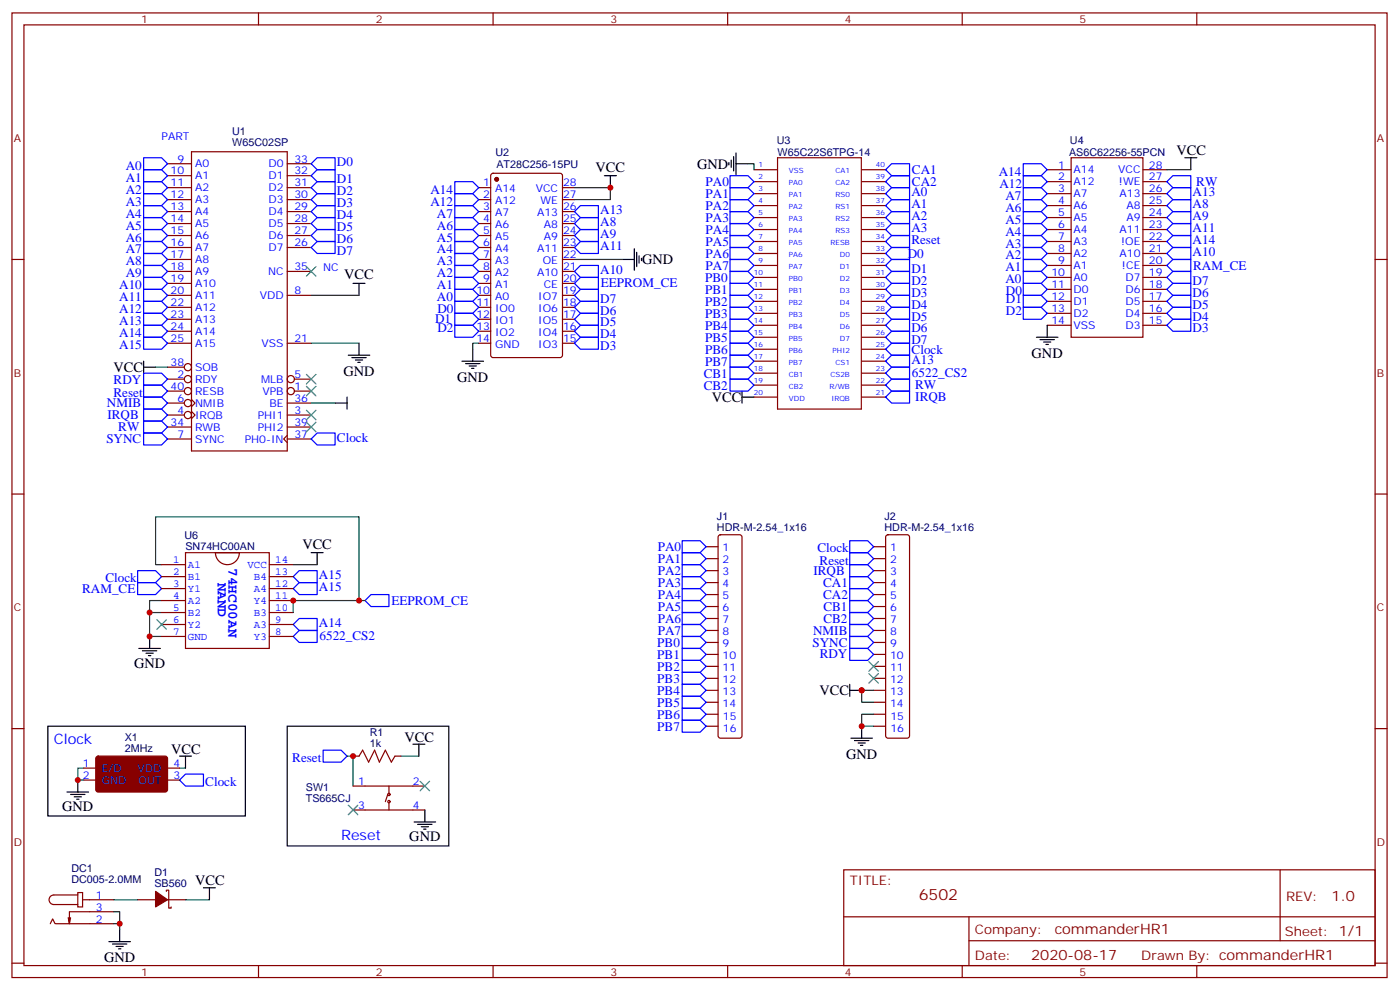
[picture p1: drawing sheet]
<svg xmlns="http://www.w3.org/2000/svg" width="413mm" height="292mm" viewBox="0 0 413 292" stroke-linecap="round" stroke-linejoin="round" font-family="sans-serif">
<g fill="none" stroke="#870000" stroke-width=".35">
<path d="M3.5 3.8h405.4v284.3h-405.4zM7.1 7.3h398.2v277.3h-398.2zM76.2 3.8v3.5M145.3 3.8v3.5M214.5 3.8v3.5M283.6 3.8v3.5M352.8 3.8v3.5M49.4 48.3h7M49.4 51.8h7M49.4 55.3h7M49.4 58.8h7M56.4 44.7h28.3v88.2h-28.3z"/>
<path d="M84.7 48.3h7M84.7 51.8h7M84.7 55.3h7M84.7 58.8h7M141.1 55.3h3.5M141.1 58.8h3.5M144.9 51.3l.4-.2h19.8l.7 .4v53.2l-.5 .7h-20l-.6-.5-.1-53.1zM165.8 55.3h3.5M165.8 58.8h3.5M222.2 50h7M222.2 53.6h7M222.2 57.1h7"/>
<path d="M229.2 46.5h24.7v74.1h-24.7zM254.1 50h7M254.1 53.6h7M254.1 57.1h7M308.7 50h7M308.7 53.6h7M308.7 57.1h7M315.7 46.5h21.2v52.9h-21.2zM336.9 50h7.1M336.9 53.6h7.1M336.9 57.1h7.1M3.5 76.5h3.6"/>
<path d="M49.4 76.5h7M49.4 62.4h7M49.4 65.9h7M49.4 69.4h7M49.4 73h7M84.7 62.4h7M84.7 65.9h7M84.7 69.4h7M84.7 73h7M141.1 76.5h3.5M141.1 62.4h3.5M141.1 65.9h3.5"/>
<path d="M141.1 69.4h3.5M141.1 73h3.5M165.8 76.5h3.5M165.8 62.4h3.5M165.8 65.9h3.5M165.8 69.4h3.5M165.8 73h3.5M222.2 60.6h7M222.2 64.1h7M222.2 67.7h7M222.2 71.2h7M222.2 74.7h7"/>
<path d="M222.2 78.2h7M254.1 60.6h7M254.1 64.1h7M254.1 67.7h7M254.1 71.2h7M254.1 74.7h7M254.1 78.2h7M308.7 60.6h7M308.7 64.1h7M308.7 67.7h7M308.7 71.2h7M308.7 74.7h7"/>
<path d="M308.7 78.2h7M336.9 60.6h7.1M336.9 64.1h7.1M336.9 67.7h7.1M336.9 71.2h7.1M336.9 74.7h7.1M336.9 78.2h7.1M405.3 76.5h3.6M49.4 80h7M49.4 83.5h7M49.4 87.1h7M49.4 90.6h7"/>
<path d="M49.4 94.1h7M49.4 97.6h7M84.7 80h7M84.7 87.1h7M141.1 80h3.5M141.1 83.5h3.5M141.1 87.1h3.5M141.1 90.6h3.5M141.1 94.1h3.5M141.1 97.6h3.5M165.8 80h3.5M165.8 83.5h3.5"/>
<path d="M165.8 87.1h3.5M165.8 90.6h3.5M165.8 94.1h3.5M165.8 97.6h3.5M222.2 81.8h7M222.2 85.3h7M222.2 88.8h7M222.2 92.4h7M222.2 95.9h7M222.2 99.4h7M254.1 81.8h7M254.1 85.3h7"/>
<path d="M254.1 88.8h7M254.1 92.4h7M254.1 95.9h7M254.1 99.4h7M308.7 81.8h7M308.7 85.3h7M308.7 88.8h7M308.7 92.4h7M308.7 95.9h7M336.9 81.8h7.1M336.9 85.3h7.1M336.9 88.8h7.1"/>
<path d="M336.9 92.4h7.1M336.9 95.9h7.1M49.4 101.2h7M49.4 118.8h4.9M49.4 111.8h4.9M49.4 108.2h4.9M49.4 115.3h4.9M56.4 117.8l1.1 1-1.1 1.1M84.7 101.2h7M84.7 118.8h7M86.8 111.8h4.9M86.8 115.3h4.9"/>
<path d="M141.1 101.2h3.5M165.8 101.2h3.5M222.2 102.9h7M222.2 106.5h7M222.2 110h7M222.2 113.5h7M222.2 117.1h7M254.1 102.9h7M254.1 106.5h7M254.1 110h7M254.1 113.5h7M254.1 117.1h7"/>
<path d="M49.4 122.3h4.9M49.4 129.4h7M49.4 125.9h7M56.4 121.3l1.1 1-1.1 1.1M84.7 128.3l-1.1 1.1 1.1 1.1M84.7 122.3h7M84.7 129.4h7M84.7 125.9h7M3.5 145.6h3.6M211.9 157.8l.5-.2h5.6l.5 .2 .2 .5v58.6l-.2 .5-.5 .2h-5.6l-.5-.2-.2-.5v-58.6zM261.3 157.8l.5-.2h5.6l.5 .2 .2 .5v58.6l-.2 .5-.5 .2h-5.6l-.5-.2-.2-.5v-58.6zM405.3 145.6h3.6"/>
<path d="M47.6 166.4h7.1M47.6 170h7.1M47.6 173.5h7.1M47.6 177h7.1M54.7 162.9h24.7v28.2h-24.7zM63.5 162.9h7.1a3.5 3.5 0 0 1-3.6 3.5 3.5 3.5 0 0 1-3.5-3.5zM79.4 166.4h7M79.4 170h7M79.4 173.5h7M79.4 177h7M208.1 161.1h3.6M208.1 164.7h3.6"/>
<path d="M208.1 168.2h3.6M208.1 171.7h3.6M208.1 175.3h3.6M208.1 178.8h3.6M257.5 161.1h3.6M257.5 164.7h3.6M257.5 168.2h3.6M257.5 171.7h3.6M257.5 175.3h3.6M257.5 178.8h3.6M47.6 180.6h7.1M47.6 184.1h7.1"/>
<path d="M47.6 187.6h7.1M79.4 180.6h7M79.4 184.1h7M79.4 187.6h7M208.1 182.3h3.6M208.1 185.8h3.6M208.1 189.4h3.6M208.1 192.9h3.6M208.1 196.4h3.6M208.1 200h3.6M257.5 182.3h3.6M257.5 185.8h3.6"/>
<path d="M257.5 189.4h3.6M257.5 192.9h3.6M257.5 196.4h3.6M257.5 200h3.6M3.5 214.8h3.6M208.1 203.5h3.6M208.1 207h3.6M208.1 210.5h3.6M208.1 214.1h3.6M257.5 203.5h3.6M257.5 207h3.6M257.5 210.5h3.6"/>
<path d="M257.5 214.1h3.6M405.3 214.8h3.6M24.7 226.4h3.5M24.7 229.9h3.5M49.4 226.4h3.5M49.4 229.9h3.5M104.1 231.7h21.1M104.1 238.8h21.1M104.1 222.9h1.7l1.1-1.8 1.8 3.5 1.7-3.5 1.4 3.5 1.8-3.5 1.8 3.5 1-1.7h1.8M114.3 234.2l-.7 2.1M114.7 236.6v2.2M114.7 231.7v2.1"/>
<path d="M248.7 256.4h156.6v28.2h-156.6zM377.3 256.4v20.9M14.8 272.3l.7-1.4 .7 1.4h17.3M20.8 270.5l-.3 1.8M22.9 263.1h1.4v4.2h-1.4zM22.9 263.8h-7a1.41 1.41 0 0 0-1.4 1.4 1.41 1.41 0 0 0 1.4 1.4h7M24.3 265.2h9.2M33.5 268.7h-13v3.6l-.4-1.8M40.6 265.2h5.3M49 262.7v-.3h.7v5.3h.7v-.4M49.4 265.2h5.3M248.7 270.2h156.5"/>
<path d="M285.6 277.3h119.6M285.6 270.2v14.2M3.5 283.9h3.6M76.2 284.6v3.5M145.3 284.6v3.5M214.5 284.6v3.5M283.6 284.6v3.5M352.8 284.6v3.5M405.3 283.9h3.6"/>
<circle cx="55.4" cy="111.8" r="1.06"/>
<circle cx="55.4" cy="108.2" r="1.06"/>
<circle cx="55.4" cy="118.8" r="1.06"/>
<circle cx="55.4" cy="115.3" r="1.06"/>
<circle cx="85.7" cy="111.8" r="1.06"/>
<circle cx="85.7" cy="115.3" r="1.06"/>
<circle cx="55.4" cy="122.3" r="1.06"/>
<circle cx="114.7" cy="236.3" r=".35"/>
<circle cx="114.7" cy="234.2" r=".35"/>
</g>
<g fill="none" stroke="#000" stroke-width=".35">
<path d="M178.2 51.8h3.5M179.9 51.8v3.5M214.8 47.9v.7M215.5 47.2v2.1M216.3 46.1v4.3M217 48.3h3.5M217 45.1v6.3M349.2 46.5h3.6M351 46.5v3.5M183.4 76.5h3.6M187 73.3v6.4M187.7 74.4v4.2"/>
<path d="M188.4 75.4v2.1M189.1 76.1v.7M104.1 83.5h3.5M105.8 83.5v3.6M305.5 99.4h6.4M308.7 95.9v3.5M42.3 108.2h3.6M42.3 106.5v3.5M98.8 118.8h3.5M102.3 117.1v3.5M102.7 104.7h6.3M103.7 105.4h4.2"/>
<path d="M104.8 106.1h2.1M105.5 106.8h.7M105.8 101.2v3.5M136.2 106.5h6.3M137.2 107.2h4.3M138.3 107.9h2.1M139 108.6h.7M139.3 102.9v3.6M218.7 117.1h3.5M218.7 115.3v3.5M306.6 100.1h4.2M307.6 100.8h2.1"/>
<path d="M308.3 101.5h.7M91.7 162.9h3.5M93.5 162.9v3.5M40.9 191.1h6.4M42 191.8h4.2M43 192.5h2.2M43.7 193.3h.7M44.1 187.6v3.5M14.1 214.1h58.2v26.4h-58.2zM84.7 214.1h47.6v35.2h-47.6zM121.7 219.4h3.5M123.5 219.4v3.5"/>
<path d="M250.5 203.5h3.5M250.5 201.7v3.5M250.8 217.6h6.4M251.9 218.3h4.2M252.9 219h2.2M253.6 219.7h.8M254 214.1v3.5M19.8 233.5h6.3M20.8 234.2h4.2M21.9 234.9h2.1M22.6 235.6h.7M22.9 229.9v3.6"/>
<path d="M52.9 222.9h3.5M54.7 222.9v3.5M125.2 238.8v3.5M122.1 242.3h6.3M123.1 243h4.3M124.2 243.7h2.1M124.9 244.4h.7M32.1 277.6h6.4M33.2 278.3h4.2M34.2 279h2.1M34.9 279.7h.7M35.3 274v3.6"/>
<path d="M60 261.7h3.5M61.7 261.7v3.5"/>
</g>
<g fill="none" stroke="#008700" stroke-width=".35">
<path d="M169.3 55.3h10.6v3.5h-10.6M220.5 48.3h1.7v1.7M344 50h7M169.3 76.5h14.1M91.7 87.1h14.1M45.9 108.2h3.5M91.7 101.2h14.1M91.7 118.8h7.1M141.1 101.2h-1.8v1.7M47.6 177h-3.5v10.6h3.5M47.6 166.4h-1.7v-14.1h59.9v24.7h-19.4v3.6M86.4 166.4h7.1"/>
<path d="M105.8 177h1.8M44.1 180.6h3.5M257.5 210.5h-3.5v3.6h3.5M257.5 203.5h-3.5v3.5h3.5M24.7 226.4h-1.8v3.5h1.8M52.9 226.4h1.8M102.3 222.9h1.8v8.8M118.2 222.9h5.3M33.5 268.7h1.8v5.3M33.5 272.3h1.8M33.5 265.2h7.1M54.7 265.2h7"/>
</g>
<g fill="none" stroke="#00f" stroke-width=".35">
<path d="M42.3 46.5h5.3l1.8 1.8-1.8 1.7h-5.3zM42.3 50h5.3l1.8 1.8-1.8 1.8h-5.3zM42.3 53.6h5.3l1.8 1.7-1.8 1.8h-5.3zM42.3 57.1h5.3l1.8 1.7-1.8 1.8h-5.3zM91.7 48.3l1.8-1.8h5.3v3.5h-5.3zM93.5 50h5.3v3.6h-5.3l-1.8-1.8zM93.5 53.6h5.3v3.5h-5.3l-1.8-1.8zM93.5 57.1h5.3v3.5h-5.3l-1.8-1.8zM134.1 53.6h5.2l1.8 1.7-1.8 1.8h-5.2zM134.1 57.1h5.2l1.8 1.7-1.8 1.8h-5.2zM215.2 58.8h5.3l1.7 1.8-1.7 1.8h-5.3zM215.2 55.3h5.3l1.7 1.8-1.7 1.7h-5.3z"/>
<path d="M215.2 51.8h5.3l1.7 1.8-1.7 1.7h-5.3zM261.1 57.1l1.7-1.8h5.3v3.5h-5.3zM261.1 50l1.7-1.7h5.3v3.5h-5.3zM262.8 51.8h5.3v3.5h-5.3l-1.7-1.7zM301.6 58.8h5.3l1.8 1.8-1.8 1.8h-5.3zM301.6 55.3h5.3l1.8 1.8-1.8 1.7h-5.3zM301.6 51.8h5.3l1.8 1.8-1.8 1.7h-5.3zM301.6 48.3h5.3l1.8 1.7-1.8 1.8h-5.3zM344 53.6l1.7-1.8h5.3v3.5h-5.3zM345.7 58.8h5.3v3.6h-5.3l-1.7-1.8zM345.7 55.3h5.3v3.5h-5.3l-1.7-1.7zM42.3 60.6h5.3l1.8 1.8-1.8 1.7h-5.3z"/>
<path d="M42.3 64.1h5.3l1.8 1.8-1.8 1.8h-5.3zM42.3 67.7h5.3l1.8 1.7-1.8 1.8h-5.3zM42.3 71.2h5.3l1.8 1.8-1.8 1.7h-5.3zM42.3 74.7h5.3l1.8 1.8-1.8 1.7h-5.3zM42.3 78.2h5.3l1.8 1.8-1.8 1.8h-5.3zM93.5 60.6h5.3v3.5h-5.3l-1.8-1.7zM93.5 64.1h5.3v3.6h-5.3l-1.8-1.8zM93.5 67.7h5.3v3.5h-5.3l-1.8-1.8zM93.5 71.2h5.3v3.5h-5.3l-1.8-1.7zM134.1 60.6h5.2l1.8 1.8-1.8 1.7h-5.2zM134.1 64.1h5.2l1.8 1.8-1.8 1.8h-5.2zM134.1 67.7h5.2l1.8 1.7-1.8 1.8h-5.2z"/>
<path d="M134.1 71.2h5.2l1.8 1.8-1.8 1.7h-5.2zM134.1 74.7h5.2l1.8 1.8-1.8 1.7h-5.2zM134.1 78.2h5.2l1.8 1.8-1.8 1.8h-5.2zM169.3 62.4l1.8-1.8h5.3v3.5h-5.3zM169.3 73l1.8-1.8h5.3v3.5h-5.3zM169.3 69.4l1.8-1.7h5.3v3.5h-5.3zM169.3 65.9l1.8-1.8h5.3v3.6h-5.3zM215.2 69.4h5.3l1.7 1.8-1.7 1.8h-5.3zM215.2 73h5.3l1.7 1.7-1.7 1.8h-5.3zM215.2 76.5h5.3l1.7 1.7-1.7 1.8h-5.3zM215.2 65.9h5.3l1.7 1.8-1.7 1.7h-5.3zM215.2 62.4h5.3l1.7 1.7-1.7 1.8h-5.3z"/>
<path d="M261.1 74.7l1.7-1.7h5.3v3.5h-5.3zM261.1 60.6l1.7-1.8h5.3v3.6h-5.3zM261.1 67.7l1.7-1.8h5.3v3.5h-5.3zM262.8 76.5h5.3v3.5h-5.3l-1.7-1.8zM262.8 69.4h5.3v3.6h-5.3l-1.7-1.8zM262.8 62.4h5.3v3.5h-5.3l-1.7-1.8zM301.6 76.5h5.3l1.8 1.7-1.8 1.8h-5.3zM301.6 73h5.3l1.8 1.7-1.8 1.8h-5.3zM301.6 69.4h5.3l1.8 1.8-1.8 1.8h-5.3zM301.6 62.4h5.3l1.8 1.7-1.8 1.8h-5.3zM301.6 65.9h5.3l1.8 1.8-1.8 1.7h-5.3zM344 64.1l1.7-1.7h5.3v3.5h-5.3z"/>
<path d="M344 71.2l1.7-1.8h5.3v3.6h-5.3zM344 78.2l1.7-1.7h5.3v3.5h-5.3zM345.7 73h5.3v3.5h-5.3l-1.7-1.8zM345.7 65.9h5.3v3.5h-5.3l-1.7-1.7zM42.3 81.8h5.3l1.8 1.7-1.8 1.8h-5.3zM42.3 85.3h5.3l1.8 1.8-1.8 1.7h-5.3zM42.3 88.8h5.3l1.8 1.8-1.8 1.8h-5.3zM42.3 92.4h5.3l1.8 1.7-1.8 1.8h-5.3zM42.3 95.9h5.3l1.8 1.7-1.8 1.8h-5.3zM42.3 99.4h5.3l1.8 1.8-1.8 1.7h-5.3zM134.1 81.8h5.2l1.8 1.7-1.8 1.8h-5.2zM134.1 85.3h5.2l1.8 1.8-1.8 1.7h-5.2z"/>
<path d="M134.1 88.8h5.2l1.8 1.8-1.8 1.8h-5.2zM134.1 92.4h5.2l1.8 1.7-1.8 1.8h-5.2zM134.1 95.9h5.2l1.8 1.7-1.8 1.8h-5.2zM169.3 83.5l1.8-1.7h5.3v3.5h-5.3zM169.3 80l1.8-1.8h5.3v3.6h-5.3zM171.1 99.4h5.3v3.5h-5.3l-1.8-1.7zM171.1 95.9h5.3v3.5h-5.3l-1.8-1.8zM171.1 88.8h5.3v3.6h-5.3l-1.8-1.8zM171.1 92.4h5.3v3.5h-5.3l-1.8-1.8zM171.1 85.3h5.3v3.5h-5.3l-1.8-1.7zM215.2 80h5.3l1.7 1.8-1.7 1.7h-5.3zM215.2 83.5h5.3l1.7 1.8-1.7 1.8h-5.3z"/>
<path d="M215.2 87.1h5.3l1.7 1.7-1.7 1.8h-5.3zM215.2 90.6h5.3l1.7 1.8-1.7 1.7h-5.3zM215.2 94.1h5.3l1.7 1.8-1.7 1.7h-5.3zM215.2 97.6h5.3l1.7 1.8-1.7 1.8h-5.3zM262.8 80h5.3v3.5h-5.3l-1.7-1.7zM262.8 87.1h5.3v3.5h-5.3l-1.7-1.8zM262.8 83.5h5.3v3.6h-5.3l-1.7-1.8zM262.8 94.1h5.3v3.5h-5.3l-1.7-1.7zM262.8 90.6h5.3v3.5h-5.3l-1.7-1.7zM262.8 97.6h5.3v3.6h-5.3l-1.7-1.8zM301.6 80h5.3l1.8 1.8-1.8 1.7h-5.3zM301.6 83.5h5.3l1.8 1.8-1.8 1.8h-5.3z"/>
<path d="M301.6 87.1h5.3l1.8 1.7-1.8 1.8h-5.3zM301.6 90.6h5.3l1.8 1.8-1.8 1.7h-5.3zM345.7 90.6h5.3v3.5h-5.3l-1.7-1.7zM345.7 94.1h5.3v3.5h-5.3l-1.7-1.7zM345.7 83.5h5.3v3.6h-5.3l-1.7-1.8zM345.7 87.1h5.3v3.5h-5.3l-1.7-1.8zM345.7 80h5.3v3.5h-5.3l-1.7-1.7zM42.3 113.5h5.3l1.8 1.8-1.8 1.8h-5.3zM42.3 117.1h5.3l1.8 1.7-1.8 1.8h-5.3zM42.3 110h5.3l1.8 1.8-1.8 1.7h-5.3zM215.2 101.2h5.3l1.7 1.7-1.7 1.8h-5.3zM215.2 104.7h5.3l1.7 1.8-1.7 1.7h-5.3z"/>
<path d="M215.2 108.2h5.3l1.7 1.8-1.7 1.8h-5.3zM215.2 111.8h5.3l1.7 1.7-1.7 1.8h-5.3zM261.1 106.5l1.7-1.8h5.3v3.5h-5.3zM262.8 108.2h5.3v3.6h-5.3l-1.7-1.8zM262.8 111.8h5.3v3.5h-5.3l-1.7-1.8zM262.8 101.2h5.3v3.5h-5.3l-1.7-1.8zM262.8 115.3h5.3v3.5h-5.3l-1.7-1.7zM42.3 124.1h5.3l1.8 1.8-1.8 1.7h-5.3zM42.3 120.6h5.3l1.8 1.7-1.8 1.8h-5.3zM42.3 127.6h5.3l1.8 1.8-1.8 1.8h-5.3zM91.7 129.4l1.8-1.8h5.3v3.6h-5.3zM201.1 159.4h5.3l1.7 1.7-1.7 1.8h-5.3z"/>
<path d="M250.5 159.4h5.3l1.7 1.7-1.7 1.8h-5.3zM40.6 171.7h5.3l1.7 1.8-1.7 1.8h-5.3zM40.6 168.2h5.3l1.7 1.8-1.7 1.7h-5.3zM86.4 173.5l1.8-1.8h5.3v3.6h-5.3zM86.4 170l1.8-1.8h5.3v3.5h-5.3zM107.6 177l1.8-1.7h5.3v3.5h-5.3zM201.1 162.9h5.3l1.7 1.8-1.7 1.7h-5.3zM201.1 166.4h5.3l1.7 1.8-1.7 1.8h-5.3zM201.1 170h5.3l1.7 1.7-1.7 1.8h-5.3zM201.1 177h5.3l1.7 1.8-1.7 1.8h-5.3zM201.1 173.5h5.3l1.7 1.8-1.7 1.7h-5.3zM250.5 166.4h5.3l1.7 1.8-1.7 1.8h-5.3z"/>
<path d="M250.5 162.9h5.3l1.7 1.8-1.7 1.7h-5.3zM250.5 177h5.3l1.7 1.8-1.7 1.8h-5.3zM250.5 170h5.3l1.7 1.7-1.7 1.8h-5.3zM250.5 173.5h5.3l1.7 1.8-1.7 1.7h-5.3zM86.4 184.1l1.8-1.8h5.3v3.5h-5.3zM86.4 187.6l1.8-1.8h5.3v3.6h-5.3zM201.1 180.6h5.3l1.7 1.7-1.7 1.8h-5.3zM201.1 184.1h5.3l1.7 1.7-1.7 1.8h-5.3zM201.1 187.6h5.3l1.7 1.8-1.7 1.7h-5.3zM201.1 191.1h5.3l1.7 1.8-1.7 1.8h-5.3zM201.1 194.7h5.3l1.7 1.7-1.7 1.8h-5.3zM201.1 198.2h5.3l1.7 1.8-1.7 1.7h-5.3z"/>
<path d="M250.5 180.6h5.3l1.7 1.7-1.7 1.8h-5.3zM250.5 184.1h5.3l1.7 1.7-1.7 1.8h-5.3zM250.5 187.6h5.3l1.7 1.8-1.7 1.7h-5.3zM250.5 191.1h5.3l1.7 1.8-1.7 1.8h-5.3zM201.1 201.7h5.3l1.7 1.8-1.7 1.7h-5.3zM201.1 205.2h5.3l1.7 1.8-1.7 1.8h-5.3zM201.1 208.8h5.3l1.7 1.7-1.7 1.8h-5.3zM201.1 212.3h5.3l1.7 1.8-1.7 1.7h-5.3zM54.7 228.2h5.3v3.5h-5.3l-1.8-1.8zM95.2 221.1h5.3l1.8 1.8-1.8 1.7h-5.3z"/>
</g>
<g fill="#870000" stroke="#870000" stroke-width=".35">
<path d="M28.5 223.1l.4-.2h20.1l.4 .7-.1 9.4-.6 .5-20-.1-.5-.6v-9.2z"/>
<path d="M45.9 262.7l3.5 2.5-3.5 2.1z"/>
<circle cx="146.4" cy="52.8" r=".53"/>
</g>
<g fill="none" stroke="#3c3" stroke-width=".35">
<path d="M90.3 78.6l2.8 2.8M93.1 78.6l-2.8 2.8M90.3 110.3l2.8 2.9M90.3 113.9l2.8 2.8M93.1 110.3l-2.8 2.9M93.1 113.9l-2.8 2.8M90.3 120.9l2.8 2.9M90.3 124.5l2.8 2.8M93.1 120.9l-2.8 2.9M93.1 124.5l-2.8 2.8M46.2 182.7l2.8 2.8M49 182.7l-2.8 2.8"/>
<path d="M256.1 195l2.8 2.8M256.1 198.5l2.8 2.9M258.9 195l-2.8 2.8M258.9 198.5l-2.8 2.9M102.7 237.3l2.8 2.9M105.5 237.3l-2.8 2.9M123.8 230.3l2.8 2.8M126.6 230.3l-2.8 2.8"/>
</g>
<g fill="#c00">
<circle cx="22.9" cy="229.9" r=".88"/>
<circle cx="86.4" cy="177" r=".88"/>
<circle cx="105.8" cy="177" r=".88"/>
<circle cx="44.1" cy="187.6" r=".88"/>
<circle cx="44.1" cy="180.6" r=".88"/>
<circle cx="104.1" cy="222.9" r=".88"/>
<circle cx="35.3" cy="272.3" r=".88"/>
<circle cx="179.9" cy="55.3" r=".88"/>
<circle cx="254" cy="203.5" r=".88"/>
<circle cx="254" cy="214.1" r=".88"/>
</g>
<text font-size="4.6" fill="#800" x="270.8" y="265.4">6502</text>
<g font-size="4.2">
<text x="346.8" y="45.8">VCC</text>
<text x="175.6" y="50.7">VCC</text>
<text x="205.5" y="49.7">GND</text>
<text x="189.3" y="77.9">GND</text>
<text x="101.5" y="82.3">VCC</text>
<text x="304.1" y="105.5">GND</text>
<text x="33.5" y="109.6">VCC</text>
<text x="101.2" y="110.8">GND</text>
<text x="134.8" y="112.6">GND</text>
<text x="209.8" y="118.5">VCC</text>
<text x="89.1" y="161.8">VCC</text>
<text x="39.5" y="196.8">GND</text>
<text x="241.6" y="204.9">VCC</text>
<text x="119.2" y="218.7">VCC</text>
<text x="50.4" y="222.2">VCC</text>
<text x="249.4" y="223.7">GND</text>
<text x="18.3" y="239.1">GND</text>
<text x="120.6" y="247.9">GND</text>
<text x="57.5" y="261">VCC</text>
<text x="30.7" y="283.7">GND</text>
</g>
<g font-size="4.2" fill="#00f">
<text x="67.4" y="167.5" transform="rotate(90 67.4 167.5)">74HC00AN</text>
<text x="64.2" y="171.7" transform="rotate(90 64.2 171.7)">NAND</text>
<text x="15.9" y="219.4">Clock</text>
<text x="100.5" y="247.6">Reset</text>
</g>
<g font-size="4.2" fill="#800">
<text x="392.5" y="265.7">1.0</text>
<text x="310.9" y="275.2">commanderHR1</text>
<text x="304" y="283">2020-08-17</text>
</g>
<g font-size="3.9" fill="#00f">
<text x="37.1" y="50">A0</text>
<text x="37.1" y="53.6">A1</text>
<text x="99.3" y="49">D0</text>
<text x="99.3" y="53.9">D1</text>
<text x="268.8" y="51.2">CA1</text>
<text x="294.4" y="51.8">A14</text>
<text x="37.1" y="57.1">A2</text>
<text x="99.3" y="57.4">D2</text>
<text x="126.9" y="57.1">A14</text>
<text x="208" y="58.4">PA1</text>
<text x="208" y="54.8">PA0</text>
<text x="268.6" y="57.8">A0</text>
<text x="268.8" y="54.7">CA2</text>
<text x="294.6" y="55.3">A12</text>
<text x="296.4" y="58.8">A7</text>
<text x="351.5" y="57.9">A13</text>
<text x="352.6" y="54.7">RW</text>
<text x="37.1" y="60.6">A3</text>
<text x="37.1" y="64.1">A4</text>
<text x="99.3" y="61">D3</text>
<text x="99.3" y="64.5">D4</text>
<text x="126.9" y="60.6">A12</text>
<text x="128.8" y="64.1">A7</text>
<text x="176.9" y="63.1">A13</text>
<text x="208" y="65.4">PA3</text>
<text x="208" y="61.9">PA2</text>
<text x="268.6" y="61.3">A1</text>
<text x="268.6" y="64.9">A2</text>
<text x="296.4" y="65.9">A5</text>
<text x="296.4" y="62.4">A6</text>
<text x="351.5" y="61.4">A8</text>
<text x="351.5" y="65">A9</text>
<text x="37.1" y="67.7">A5</text>
<text x="37.1" y="71.2">A6</text>
<text x="99.3" y="68">D5</text>
<text x="99.3" y="71.5">D6</text>
<text x="128.8" y="67.7">A6</text>
<text x="128.8" y="71.2">A5</text>
<text x="176.9" y="70.1">A9</text>
<text x="176.9" y="66.6">A8</text>
<text x="208" y="69">PA4</text>
<text x="268.6" y="68.4">A3</text>
<text x="296.4" y="69.4">A4</text>
<text x="351.5" y="68.5">A11</text>
<text x="351.5" y="71.9">A14</text>
<text x="37.1" y="74.7">A7</text>
<text x="99.3" y="75.1">D7</text>
<text x="128.8" y="74.7">A4</text>
<text x="176.9" y="73.7">A11</text>
<text x="208" y="72.5">PA5</text>
<text x="208" y="76">PA6</text>
<text x="267.6" y="76">D0</text>
<text x="268.6" y="72">Reset</text>
<text x="296.4" y="76.5">A2</text>
<text x="296.4" y="73">A3</text>
<text x="351.5" y="75.6">A10</text>
<text x="37.1" y="78.2">A8</text>
<text x="37.1" y="81.8">A9</text>
<text x="128.8" y="78.2">A3</text>
<text x="128.8" y="81.8">A2</text>
<text x="176.9" y="80.7">A10</text>
<text x="207.9" y="83.1">PB0</text>
<text x="208" y="79.5">PA7</text>
<text x="268.6" y="80.4">D1</text>
<text x="268.6" y="83.9">D2</text>
<text x="296.4" y="83.5">A0</text>
<text x="296.4" y="80">A1</text>
<text x="351.5" y="83.9">D7</text>
<text x="351.7" y="79.4">RAM_CE</text>
<text x="35.1" y="85.3">A10</text>
<text x="35.1" y="88.8">A11</text>
<text x="128.8" y="85.3">A1</text>
<text x="128.8" y="88.8">A0</text>
<text x="176.9" y="89.2">D7</text>
<text x="177.1" y="84.7">EEPROM_CE</text>
<text x="207.9" y="86.6">PB1</text>
<text x="268.6" y="87.4">D3</text>
<text x="296.5" y="87.1">D0</text>
<text x="296.5" y="89.2">D1</text>
<text x="351.5" y="87.4">D6</text>
<text x="35.1" y="92.4">A12</text>
<text x="35.1" y="95.9">A13</text>
<text x="128.2" y="95.4">D1</text>
<text x="128.9" y="92.4">D0</text>
<text x="176.9" y="92.7">D6</text>
<text x="207.9" y="90.1">PB2</text>
<text x="207.9" y="93.7">PB3</text>
<text x="268.6" y="90.9">D4</text>
<text x="268.6" y="94.5">D5</text>
<text x="296.5" y="92.7">D2</text>
<text x="351.5" y="94.5">D4</text>
<text x="351.5" y="90.9">D5</text>
<text x="35.1" y="99.4">A14</text>
<text x="128.9" y="98">D2</text>
<text x="176.9" y="99.8">D4</text>
<text x="176.9" y="96.2">D5</text>
<text x="207.9" y="97.2">PB4</text>
<text x="207.9" y="100.7">PB5</text>
<text x="268.6" y="98">D6</text>
<text x="268.6" y="101.5">D7</text>
<text x="351.5" y="98">D3</text>
<text x="35.1" y="102.9">A15</text>
<text x="176.9" y="103.3">D3</text>
<text x="207.9" y="104.2">PB6</text>
<text x="207.9" y="107.8">PB7</text>
<text x="268.6" y="107.3">A13</text>
<text x="268.7" y="104.2">Clock</text>
<text x="33.5" y="113.1">RDY</text>
<text x="207.4" y="111.4">CB1</text>
<text x="268.8" y="111.2">6522_CS2</text>
<text x="33.4" y="117.1">Reset</text>
<text x="207.4" y="114.9">CB2</text>
<text x="269.7" y="114.7">RW</text>
<text x="269.8" y="118.3">IRQB</text>
<text x="31.5" y="120.1">NMIB</text>
<text x="31.6" y="123.6">IRQB</text>
<text x="31.3" y="130.7">SYNC</text>
<text x="34.9" y="127.2">RW</text>
<text x="99.3" y="130.2">Clock</text>
<text x="193.9" y="162.4">PA0</text>
<text x="193.9" y="166">PA1</text>
<text x="241" y="162.8">Clock</text>
<text x="241.6" y="166.4">Reset</text>
<text x="31.1" y="171.7">Clock</text>
<text x="94" y="170.7">A15</text>
<text x="193.9" y="169.5">PA2</text>
<text x="193.9" y="173">PA3</text>
<text x="239.8" y="169.5">IRQB</text>
<text x="242.7" y="173.1">CA1</text>
<text x="24.2" y="174.8">RAM_CE</text>
<text x="94" y="174.3">A15</text>
<text x="115.4" y="178.2">EEPROM_CE</text>
<text x="193.9" y="176.6">PA4</text>
<text x="242.7" y="176.6">CA2</text>
<text x="94" y="184.9">A14</text>
<text x="193.9" y="180.1">PA5</text>
<text x="193.9" y="183.6">PA6</text>
<text x="242.7" y="180.1">CB1</text>
<text x="242.7" y="183.7">CB2</text>
<text x="94.2" y="188.8">6522_CS2</text>
<text x="193.7" y="190.7">PB0</text>
<text x="193.9" y="187.1">PA7</text>
<text x="239.5" y="190.7">SYNC</text>
<text x="239.7" y="187.1">NMIB</text>
<text x="193.7" y="194.2">PB1</text>
<text x="193.7" y="197.7">PB2</text>
<text x="241.6" y="194.1">RDY</text>
<text x="193.7" y="201.2">PB3</text>
<text x="193.7" y="204.8">PB4</text>
<text x="193.7" y="208.3">PB5</text>
<text x="193.7" y="211.8">PB6</text>
<text x="193.7" y="215.4">PB7</text>
<text x="86.1" y="224.6">Reset</text>
<text x="60.5" y="231.7">Clock</text>
</g>
<g font-size="3.9" fill="#800">
<text x="250.5" y="261">TITLE:</text>
<text x="379.1" y="265.7">REV:</text>
<text x="287.4" y="275.2">Company:</text>
<text x="378.7" y="275.8">Sheet: 1/1</text>
<text x="287.4" y="282.9">Date:</text>
<text x="336.4" y="282.9">Drawn By: commanderHR1</text>
</g>
<g font-size="3.2" fill="#800">
<text x="41.6" y="6.8">1</text>
<text x="110.8" y="6.8">2</text>
<text x="179.9" y="6.8">3</text>
<text x="249.1" y="6.8">4</text>
<text x="318.2" y="6.8">5</text>
<text x="4.1" y="41.9">A</text>
<text x="405.9" y="41.9">A</text>
<text x="4.1" y="111.1">B</text>
<text x="405.9" y="111.1">B</text>
<text x="4.1" y="180.2">C</text>
<text x="405.9" y="180.2">C</text>
<text x="4.1" y="249.3">D</text>
<text x="405.9" y="249.3">D</text>
<text x="41.6" y="287.6">1</text>
<text x="110.8" y="287.6">2</text>
<text x="179.9" y="287.6">3</text>
<text x="249.1" y="287.6">4</text>
<text x="318.2" y="287.6">5</text>
</g>
<g font-size="3.2" fill="#00f">
<text x="47.6" y="41.2">PART</text>
<text x="52.3" y="47.9">9</text>
<text x="86.8" y="47.9">33</text>
<text x="50.3" y="51.4">10</text>
<text x="57.5" y="49.3">A0</text>
<text x="57.5" y="52.8">A1</text>
<text x="79.1" y="49.3">D0</text>
<text x="79.1" y="52.8">D1</text>
<text x="86.8" y="51.4">32</text>
<text x="312" y="49.7">1</text>
<text x="312" y="53.2">2</text>
<text x="316.4" y="51.1">A14</text>
<text x="329.6" y="51.1">VCC</text>
<text x="338.7" y="53.2">27</text>
<text x="338.7" y="49.7">28</text>
<text x="50.3" y="55">11</text>
<text x="50.3" y="58.5">12</text>
<text x="57.5" y="56.4">A2</text>
<text x="57.5" y="59.9">A3</text>
<text x="79.1" y="56.4">D2</text>
<text x="79.1" y="59.9">D3</text>
<text x="86.8" y="55">31</text>
<text x="86.8" y="58.5">30</text>
<text x="142.4" y="55">1</text>
<text x="142.4" y="58.5">2</text>
<text x="145.9" y="56.7">A14</text>
<text x="157.9" y="56.7">VCC</text>
<text x="166" y="58.5">27</text>
<text x="166" y="55">28</text>
<text x="312" y="56.7">3</text>
<text x="316.4" y="54.6">A12</text>
<text x="316.4" y="58.1">A7</text>
<text x="329.8" y="54.6">!WE</text>
<text x="330" y="58.1">A13</text>
<text x="338.7" y="56.7">26</text>
<text x="50.3" y="62">13</text>
<text x="50.3" y="65.5">14</text>
<text x="57.5" y="63.4">A4</text>
<text x="79.1" y="63.4">D4</text>
<text x="86.8" y="62">29</text>
<text x="86.8" y="65.5">28</text>
<text x="142.4" y="62">3</text>
<text x="142.4" y="65.5">4</text>
<text x="145.9" y="60.3">A12</text>
<text x="145.9" y="63.8">A7</text>
<text x="158.3" y="63.8">A13</text>
<text x="159.4" y="60.3">WE</text>
<text x="166" y="65.5">25</text>
<text x="166" y="62">26</text>
<text x="312" y="60.3">4</text>
<text x="312" y="63.8">5</text>
<text x="316.4" y="61.7">A6</text>
<text x="316.4" y="65.2">A5</text>
<text x="332" y="65.2">A9</text>
<text x="332" y="61.7">A8</text>
<text x="338.7" y="63.8">24</text>
<text x="338.7" y="60.3">25</text>
<text x="50.3" y="69.1">15</text>
<text x="57.5" y="67">A5</text>
<text x="57.5" y="70.5">A6</text>
<text x="79.1" y="67">D5</text>
<text x="79.1" y="70.5">D6</text>
<text x="86.8" y="69.1">27</text>
<text x="142.4" y="69.1">5</text>
<text x="145.9" y="67.3">A6</text>
<text x="145.9" y="70.8">A5</text>
<text x="160.3" y="70.8">A9</text>
<text x="160.3" y="67.3">A8</text>
<text x="166" y="69.1">24</text>
<text x="312" y="67.3">6</text>
<text x="312" y="70.8">7</text>
<text x="316.4" y="68.7">A4</text>
<text x="330" y="68.7">A11</text>
<text x="338.7" y="70.8">22</text>
<text x="338.7" y="67.3">23</text>
<text x="50.3" y="72.6">16</text>
<text x="50.3" y="76.1">17</text>
<text x="57.5" y="74">A7</text>
<text x="57.5" y="77.5">A8</text>
<text x="79.1" y="74">D7</text>
<text x="86.8" y="72.6">26</text>
<text x="142.4" y="72.6">6</text>
<text x="142.4" y="76.1">7</text>
<text x="145.9" y="74.4">A4</text>
<text x="145.9" y="77.9">A3</text>
<text x="158.3" y="74.4">A11</text>
<text x="160" y="77.9">OE</text>
<text x="166" y="76.1">22</text>
<text x="166" y="72.6">23</text>
<text x="312" y="74.4">8</text>
<text x="312" y="77.9">9</text>
<text x="316.4" y="72.2">A3</text>
<text x="316.4" y="75.8">A2</text>
<text x="330" y="75.8">A10</text>
<text x="330.4" y="72.2">!OE</text>
<text x="338.7" y="77.9">20</text>
<text x="338.7" y="74.4">21</text>
<text x="50.3" y="79.7">18</text>
<text x="50.3" y="83.2">19</text>
<text x="57.5" y="81.1">A9</text>
<text x="79" y="81.1">NC</text>
<text x="86.8" y="79.7">35</text>
<text x="95.2" y="80">NC</text>
<text x="142.4" y="79.7">8</text>
<text x="142.4" y="83.2">9</text>
<text x="145.9" y="81.4">A2</text>
<text x="158.3" y="81.4">A10</text>
<text x="166" y="83.2">20</text>
<text x="166" y="79.7">21</text>
<text x="309.9" y="81.4">10</text>
<text x="316.4" y="79.3">A1</text>
<text x="316.4" y="82.8">A0</text>
<text x="330.7" y="79.3">!CE</text>
<text x="331.7" y="82.8">D7</text>
<text x="338.7" y="81.4">19</text>
<text x="50.3" y="86.7">20</text>
<text x="57.5" y="84.6">A10</text>
<text x="57.5" y="88.1">A11</text>
<text x="76.5" y="88.1">VDD</text>
<text x="86.8" y="86.7">8</text>
<text x="140.4" y="86.7">10</text>
<text x="145.9" y="84.9">A1</text>
<text x="145.9" y="88.5">A0</text>
<text x="158.7" y="88.5">IO7</text>
<text x="160.3" y="84.9">CE</text>
<text x="166" y="86.7">19</text>
<text x="309.9" y="84.9">11</text>
<text x="309.9" y="88.5">12</text>
<text x="316.4" y="86.4">D0</text>
<text x="316.4" y="89.9">D1</text>
<text x="331.7" y="89.9">D5</text>
<text x="331.7" y="86.4">D6</text>
<text x="338.7" y="88.5">17</text>
<text x="338.7" y="84.9">18</text>
<text x="50.3" y="90.2">22</text>
<text x="50.3" y="93.8">23</text>
<text x="57.5" y="91.7">A12</text>
<text x="57.5" y="95.2">A13</text>
<text x="140.4" y="90.2">11</text>
<text x="140.4" y="93.8">12</text>
<text x="145.9" y="92">IO0</text>
<text x="145.9" y="95.5">IO1</text>
<text x="158.7" y="95.5">IO5</text>
<text x="158.7" y="92">IO6</text>
<text x="166" y="93.8">17</text>
<text x="166" y="90.2">18</text>
<text x="309.9" y="92">13</text>
<text x="309.9" y="95.5">14</text>
<text x="316.4" y="93.4">D2</text>
<text x="331.7" y="93.4">D4</text>
<text x="338.7" y="95.5">15</text>
<text x="338.7" y="92">16</text>
<text x="50.3" y="97.3">24</text>
<text x="50.3" y="100.8">25</text>
<text x="57.5" y="98.7">A14</text>
<text x="86.8" y="100.8">21</text>
<text x="140.4" y="97.3">13</text>
<text x="140.4" y="100.8">14</text>
<text x="145.9" y="99.1">IO2</text>
<text x="158.7" y="99.1">IO4</text>
<text x="166" y="100.8">15</text>
<text x="166" y="97.3">16</text>
<text x="316.4" y="96.9">VSS</text>
<text x="331.7" y="96.9">D3</text>
<text x="50.3" y="107.9">38</text>
<text x="57.5" y="102.2">A15</text>
<text x="77.1" y="102.2">VSS</text>
<text x="145.9" y="102.6">GND</text>
<text x="158.7" y="102.6">IO3</text>
<text x="52.3" y="111.4">2</text>
<text x="57.5" y="112.8">RDY</text>
<text x="57.5" y="109.3">SOB</text>
<text x="77" y="112.8">MLB</text>
<text x="86.8" y="111.4">5</text>
<text x="50.3" y="114.9">40</text>
<text x="52.3" y="118.5">6</text>
<text x="57.5" y="119.9">NMIB</text>
<text x="57.5" y="116.3">RESB</text>
<text x="77.4" y="116.3">VPB</text>
<text x="79.4" y="119.9">BE</text>
<text x="86.8" y="118.5">36</text>
<text x="86.8" y="114.9">1</text>
<text x="50.3" y="125.5">34</text>
<text x="52.3" y="122">4</text>
<text x="57.5" y="123.4">IRQB</text>
<text x="76" y="123.4">PHI1</text>
<text x="86.8" y="122">3</text>
<text x="86.8" y="125.5">39</text>
<text x="52.3" y="129">7</text>
<text x="57.5" y="130.5">SYNC</text>
<text x="57.5" y="126.9">RWB</text>
<text x="72.1" y="130.5">PH0-IN</text>
<text x="76" y="126.9">PHI2</text>
<text x="86.8" y="129">37</text>
<text x="51" y="166.1">1</text>
<text x="55.4" y="167.5">A1</text>
<text x="73" y="167.5">VCC</text>
<text x="81.1" y="166.1">14</text>
<text x="213" y="162.6">1</text>
<text x="213" y="166.1">2</text>
<text x="262.4" y="162.6">1</text>
<text x="262.4" y="166.1">2</text>
<text x="51" y="169.6">2</text>
<text x="51" y="173.1">3</text>
<text x="55.4" y="171">B1</text>
<text x="74.9" y="171">B4</text>
<text x="81.1" y="173.1">12</text>
<text x="81.1" y="169.6">13</text>
<text x="213" y="169.6">3</text>
<text x="213" y="173.1">4</text>
<text x="262.4" y="169.6">3</text>
<text x="262.4" y="173.1">4</text>
<text x="51" y="176.7">4</text>
<text x="55.4" y="174.6">Y1</text>
<text x="55.4" y="178.1">A2</text>
<text x="74.9" y="178.1">Y4</text>
<text x="74.9" y="174.6">A4</text>
<text x="81.1" y="176.7">11</text>
<text x="213" y="176.7">5</text>
<text x="262.4" y="176.7">5</text>
<text x="51" y="180.2">5</text>
<text x="51" y="183.7">6</text>
<text x="55.4" y="181.6">B2</text>
<text x="55.4" y="185.1">Y2</text>
<text x="74.9" y="185.1">A3</text>
<text x="74.9" y="181.6">B3</text>
<text x="81.1" y="183.7">9</text>
<text x="81.1" y="180.2">10</text>
<text x="213" y="180.2">6</text>
<text x="213" y="183.7">7</text>
<text x="262.4" y="180.2">6</text>
<text x="262.4" y="183.7">7</text>
<text x="51" y="187.3">7</text>
<text x="55.4" y="188.7">GND</text>
<text x="74.9" y="188.7">Y3</text>
<text x="81.1" y="187.3">8</text>
<text x="213" y="187.3">8</text>
<text x="213" y="190.8">9</text>
<text x="262.4" y="187.3">8</text>
<text x="262.4" y="190.8">9</text>
<text x="213" y="194.3">10</text>
<text x="213" y="197.8">11</text>
<text x="262.4" y="194.3">10</text>
<text x="262.4" y="197.8">11</text>
<text x="213" y="201.4">12</text>
<text x="262.4" y="201.4">12</text>
<text x="213" y="204.9">13</text>
<text x="213" y="208.4">14</text>
<text x="262.4" y="204.9">13</text>
<text x="262.4" y="208.4">14</text>
<text x="213.1" y="212.3">15</text>
<text x="213.1" y="215.8">16</text>
<text x="262.5" y="212.3">15</text>
<text x="262.5" y="215.8">16</text>
<text x="24.4" y="226.1">1</text>
<text x="30" y="227.5">E/D</text>
<text x="40.6" y="227.5">VDD</text>
<text x="51.2" y="226.1">4</text>
<text x="24.4" y="229.6">2</text>
<text x="30" y="231">GND</text>
<text x="40.8" y="231">OUT</text>
<text x="51.2" y="229.6">3</text>
<text x="105.6" y="231.4">1</text>
<text x="121.7" y="231.4">2</text>
<text x="105.6" y="238.4">3</text>
<text x="121.7" y="238.4">4</text>
<text x="28.2" y="268.4">3</text>
<text x="28.2" y="264.9">1</text>
<text x="28.2" y="271.9">2</text>
</g>
<g font-size="3.2" fill="#000080">
<text x="68.4" y="39.9">U1</text>
<text x="68.4" y="43.1">W65C02SP</text>
<text x="146.1" y="45.9">U2</text>
<text x="229" y="42.4">U3</text>
<text x="229.2" y="45.9">W65C22S6TPG-14</text>
<text x="315.1" y="45.9">AS6C62256-55PCN</text>
<text x="315.4" y="42.4">U4</text>
<text x="146.3" y="49.4">AT28C256-15PU</text>
<text x="211.3" y="153.3">J1</text>
<text x="260.7" y="153.4">J2</text>
<text x="54.3" y="158.7">U6</text>
<text x="211.3" y="156.6">HDR-M-2.54_1x16</text>
<text x="260.7" y="156.6">HDR-M-2.54_1x16</text>
<text x="54.6" y="162.3">SN74HC00AN</text>
<text x="36.8" y="221.7">2MHz</text>
<text x="36.8" y="218.5">X1</text>
<text x="109" y="220.1">1k</text>
<text x="109" y="216.9">R1</text>
<text x="90.1" y="233.2">SW1</text>
<text x="90.1" y="236.4">TS665CJ</text>
<text x="21.1" y="257.1">DC1</text>
<text x="21.1" y="260.3">DC005-2.0MM</text>
<text x="45.5" y="261.3">SB560</text>
<text x="45.5" y="258.1">D1</text>
</g>
<g font-size="2.1" fill="#00f">
<text x="223.6" y="49.3">1</text>
<text x="223.6" y="52.9">2</text>
<text x="232.6" y="51.1">VSS</text>
<text x="246.3" y="51.1">CA1</text>
<text x="258.2" y="49.3">40</text>
<text x="258.2" y="52.9">39</text>
<text x="223.6" y="56.4">3</text>
<text x="223.6" y="59.9">4</text>
<text x="232.6" y="54.6">PA0</text>
<text x="232.6" y="58.1">PA1</text>
<text x="246.3" y="54.6">CA2</text>
<text x="246.3" y="58.1">RS0</text>
<text x="258.2" y="56.4">38</text>
<text x="258.2" y="59.9">37</text>
<text x="223.6" y="63.4">5</text>
<text x="232.6" y="61.6">PA2</text>
<text x="232.6" y="65.2">PA3</text>
<text x="246.3" y="61.6">RS1</text>
<text x="246.3" y="65.2">RS2</text>
<text x="258.2" y="63.4">36</text>
<text x="223.6" y="67">6</text>
<text x="223.6" y="70.5">7</text>
<text x="232.6" y="68.7">PA4</text>
<text x="246.3" y="68.7">RS3</text>
<text x="258.2" y="67">35</text>
<text x="258.2" y="70.5">34</text>
<text x="223.6" y="74">8</text>
<text x="223.6" y="77.6">9</text>
<text x="232.6" y="72.2">PA5</text>
<text x="232.6" y="75.8">PA6</text>
<text x="244.8" y="72.2">RESB</text>
<text x="247.6" y="75.8">D0</text>
<text x="258.2" y="74">33</text>
<text x="258.2" y="77.6">32</text>
<text x="222.2" y="81.1">10</text>
<text x="232.6" y="79.3">PA7</text>
<text x="232.6" y="82.8">PB0</text>
<text x="247.6" y="79.3">D1</text>
<text x="247.6" y="82.8">D2</text>
<text x="258.2" y="81.1">31</text>
<text x="222.2" y="84.6">11</text>
<text x="222.2" y="88.1">12</text>
<text x="232.6" y="86.3">PB1</text>
<text x="232.6" y="89.9">PB2</text>
<text x="247.6" y="86.3">D3</text>
<text x="247.6" y="89.9">D4</text>
<text x="258.2" y="84.6">30</text>
<text x="258.2" y="88.1">29</text>
<text x="222.2" y="91.7">13</text>
<text x="222.2" y="95.2">14</text>
<text x="232.6" y="93.4">PB3</text>
<text x="247.6" y="93.4">D5</text>
<text x="258.2" y="91.7">28</text>
<text x="258.2" y="95.2">27</text>
<text x="222.2" y="98.7">15</text>
<text x="232.6" y="96.9">PB4</text>
<text x="232.6" y="100.5">PB5</text>
<text x="247.6" y="96.9">D6</text>
<text x="247.6" y="100.5">D7</text>
<text x="258.2" y="98.7">26</text>
<text x="222.2" y="102.2">16</text>
<text x="222.2" y="105.8">17</text>
<text x="232.6" y="104">PB6</text>
<text x="232.6" y="107.5">PB7</text>
<text x="245.4" y="104">PHI2</text>
<text x="246.3" y="107.5">CS1</text>
<text x="258.2" y="102.2">25</text>
<text x="258.2" y="105.8">24</text>
<text x="222.2" y="109.3">18</text>
<text x="222.2" y="112.8">19</text>
<text x="232.6" y="111">CB1</text>
<text x="244.8" y="111">CS2B</text>
<text x="258.2" y="109.3">23</text>
<text x="258.2" y="112.8">22</text>
<text x="222.2" y="116.4">20</text>
<text x="232.6" y="114.6">CB2</text>
<text x="232.6" y="118.1">VDD</text>
<text x="244.6" y="114.6">R/WB</text>
<text x="245.1" y="118.1">IRQB</text>
<text x="258.2" y="116.4">21</text>
</g>
</svg>
